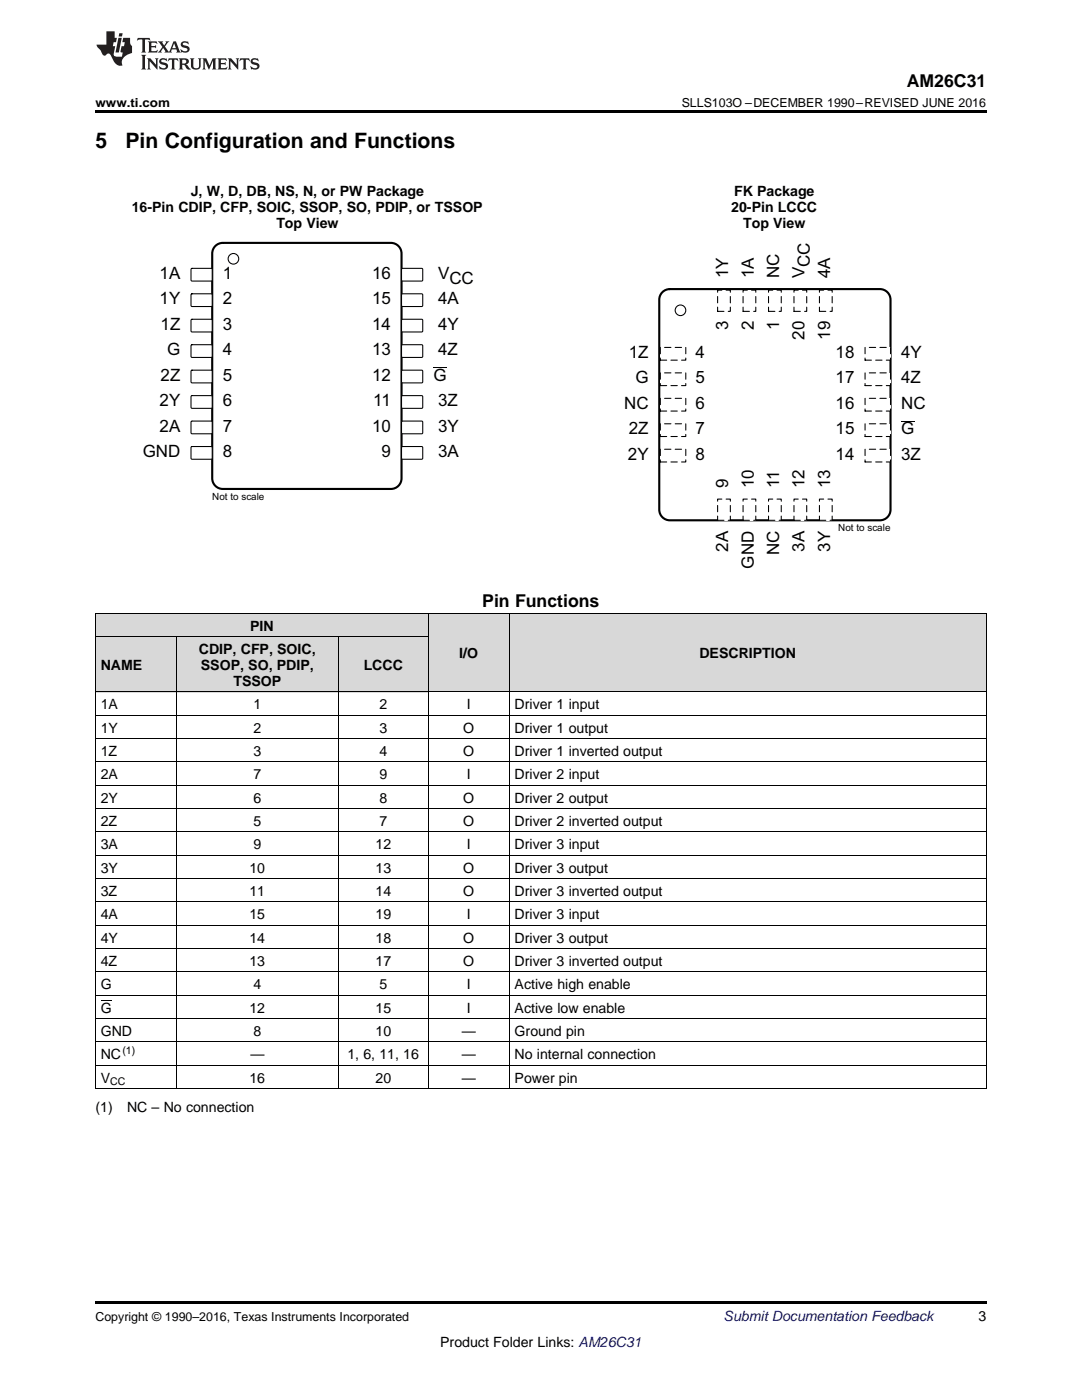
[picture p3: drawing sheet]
<svg xmlns="http://www.w3.org/2000/svg" width="216mm" height="279mm" viewBox="0 0 216 279" stroke-linecap="round" stroke-linejoin="round" font-family="sans-serif">
<g fill="#d8d8d8">
<path d="M85.5 122.5h16.1v15.6h-16.1z"/>
<path d="M101.6 122.5h95.2v15.6h-95.2z"/>
<path d="M19 127.1h16.2v11h-16.2z"/>
<path d="M35.2 127.1h32.3v11h-32.3z"/>
<path d="M67.5 127.1h18v11h-18z"/>
<path d="M19 122.5h16.2v4.6h-16.2z"/>
<path d="M35.2 122.5h32.3v4.6h-32.3z"/>
<path d="M67.5 122.5h18v4.6h-18z"/>
</g>
<path d="M19 217.3h.2zM67.4 217.3h.1zM85.4 217.3h.1zM101.5 217.3h.1zM196.7 217.3h.1zM19 259.7h177.8v.5h-177.8z" fill="#000"/>
<g fill="none" stroke="#000" stroke-width=".2">
<path d="M19 138.1h177.8M19 127.1h66.5M19 122.4h177.8M19.1 122.4v94.9M35.2 127.1v90.2M67.5 127.1v90.2M85.4 122.4v94.9M101.6 122.4v94.9M196.8 122.4v94.9M19 156.7h177.8M19 152.1h177.8M19 147.4h177.8"/>
<path d="M19 142.8h177.8M19 175.3h177.8M19 170.7h177.8M19 166h177.8M19 161.4h177.8M19 198.6h177.8M19 194h177.8M19 189.3h177.8M19 184.7h177.8M19 180h177.8M19 217.3h177.8M19 212.6h177.8"/>
<path d="M19 207.9h177.8M19 203.3h177.8"/>
</g>
<circle cx="135.8" cy="61.9" r="1.06" fill="none" stroke="#000" stroke-width=".21"/>
<path d="M132.2 58.3l.9-.5 .6-.1h41.9a2.12 2.12 0 0 1 2.1 2.1v41.9a2.12 2.12 0 0 1-2.1 2.1h-41.9a2.12 2.12 0 0 1-2.2-2.1v-41.9l.1-.6z" fill="none" stroke="#000" stroke-width=".42"/>
<path d="M131.8 69.3h5v2.6h-5z" fill-rule="evenodd" fill="#fff"/>
<path d="M131.8 69.3h5v2.6h-5z" fill="none" stroke="#000" stroke-width=".21" stroke-dasharray="1.3 .8"/>
<path d="M131.8 74.4h5v2.6h-5z" fill-rule="evenodd" fill="#fff"/>
<path d="M131.8 74.4h5v2.6h-5z" fill="none" stroke="#000" stroke-width=".21" stroke-dasharray="1.3 .8"/>
<path d="M131.8 79.5h5v2.5h-5z" fill-rule="evenodd" fill="#fff"/>
<path d="M131.8 79.5h5v2.5h-5z" fill="none" stroke="#000" stroke-width=".21" stroke-dasharray="1.3 .8"/>
<path d="M131.8 84.6h5v2.5h-5z" fill-rule="evenodd" fill="#fff"/>
<path d="M131.8 84.6h5v2.5h-5z" fill="none" stroke="#000" stroke-width=".21" stroke-dasharray="1.3 .8"/>
<path d="M131.8 89.7h5v2.5h-5z" fill-rule="evenodd" fill="#fff"/>
<path d="M131.8 89.7h5v2.5h-5z" fill="none" stroke="#000" stroke-width=".21" stroke-dasharray="1.3 .8"/>
<path d="M143.2 99.6h2.5v4.2h-2.5z" fill-rule="evenodd" fill="#fff"/>
<path d="M143.2 99.6h2.5v4.2h-2.5z" fill="none" stroke="#000" stroke-width=".21" stroke-dasharray="1.3 .8"/>
<path d="M148.3 99.6h2.5v4.2h-2.5z" fill-rule="evenodd" fill="#fff"/>
<path d="M148.3 99.6h2.5v4.2h-2.5z" fill="none" stroke="#000" stroke-width=".21" stroke-dasharray="1.3 .8"/>
<path d="M153.4 99.6h2.5v4.2h-2.5z" fill-rule="evenodd" fill="#fff"/>
<path d="M153.4 99.6h2.5v4.2h-2.5z" fill="none" stroke="#000" stroke-width=".21" stroke-dasharray="1.3 .8"/>
<path d="M158.4 99.6h2.6v4.2h-2.6z" fill-rule="evenodd" fill="#fff"/>
<path d="M158.4 99.6h2.6v4.2h-2.6z" fill="none" stroke="#000" stroke-width=".21" stroke-dasharray="1.3 .8"/>
<path d="M163.5 99.6h2.6v4.2h-2.6z" fill-rule="evenodd" fill="#fff"/>
<path d="M163.5 99.6h2.6v4.2h-2.6z" fill="none" stroke="#000" stroke-width=".21" stroke-dasharray="1.3 .8"/>
<path d="M172.6 89.7h5.1v2.5h-5.1z" fill-rule="evenodd" fill="#fff"/>
<path d="M172.6 89.7h5.1v2.5h-5.1z" fill="none" stroke="#000" stroke-width=".21" stroke-dasharray="1.3 .8"/>
<path d="M172.6 84.6h5.1v2.5h-5.1z" fill-rule="evenodd" fill="#fff"/>
<path d="M172.6 84.6h5.1v2.5h-5.1z" fill="none" stroke="#000" stroke-width=".21" stroke-dasharray="1.3 .8"/>
<path d="M179.8 84.1h2.6" fill="none" stroke="#000" stroke-width=".2"/>
<path d="M172.6 79.5h5.1v2.5h-5.1z" fill-rule="evenodd" fill="#fff"/>
<path d="M172.6 79.5h5.1v2.5h-5.1z" fill="none" stroke="#000" stroke-width=".21" stroke-dasharray="1.3 .8"/>
<path d="M172.6 74.4h5.1v2.6h-5.1z" fill-rule="evenodd" fill="#fff"/>
<path d="M172.6 74.4h5.1v2.6h-5.1z" fill="none" stroke="#000" stroke-width=".21" stroke-dasharray="1.3 .8"/>
<path d="M172.6 69.3h5.1v2.6h-5.1z" fill-rule="evenodd" fill="#fff"/>
<path d="M172.6 69.3h5.1v2.6h-5.1z" fill="none" stroke="#000" stroke-width=".21" stroke-dasharray="1.3 .8"/>
<path d="M163.5 57.9h2.6v4.2h-2.6z" fill-rule="evenodd" fill="#fff"/>
<path d="M163.5 57.9h2.6v4.2h-2.6z" fill="none" stroke="#000" stroke-width=".21" stroke-dasharray="1.3 .8"/>
<path d="M158.4 57.9h2.6v4.2h-2.6z" fill-rule="evenodd" fill="#fff"/>
<path d="M158.4 57.9h2.6v4.2h-2.6z" fill="none" stroke="#000" stroke-width=".21" stroke-dasharray="1.3 .8"/>
<path d="M153.4 57.9h2.5v4.2h-2.5z" fill-rule="evenodd" fill="#fff"/>
<path d="M153.4 57.9h2.5v4.2h-2.5z" fill="none" stroke="#000" stroke-width=".21" stroke-dasharray="1.3 .8"/>
<path d="M148.3 57.9h2.5v4.2h-2.5z" fill-rule="evenodd" fill="#fff"/>
<path d="M148.3 57.9h2.5v4.2h-2.5z" fill="none" stroke="#000" stroke-width=".21" stroke-dasharray="1.3 .8"/>
<path d="M143.2 57.9h2.5v4.2h-2.5z" fill-rule="evenodd" fill="#fff"/>
<path d="M143.2 57.9h2.5v4.2h-2.5z" fill="none" stroke="#000" stroke-width=".21" stroke-dasharray="1.3 .8"/>
<circle cx="46.6" cy="51.6" r="1.06" fill="none" stroke="#000" stroke-width=".21"/>
<path d="M43 49.1l.9-.5 .6-.1h33.5a2.12 2.12 0 0 1 2.1 2.1v44.9a2.12 2.12 0 0 1-2.1 2.1h-33.5a2.12 2.12 0 0 1-2.2-2.1v-44.9l.1-.6z" fill="none" stroke="#000" stroke-width=".42"/>
<path d="M38.2 53.6h4.1v2.4h-4.1z" fill-rule="evenodd" fill="#fff"/>
<path d="M38.2 53.6h4.1v2.4h-4.1z" fill="none" stroke="#000" stroke-width=".21"/>
<path d="M80.2 53.6h4.1v2.4h-4.1z" fill-rule="evenodd" fill="#fff"/>
<path d="M80.2 53.6h4.1v2.4h-4.1z" fill="none" stroke="#000" stroke-width=".21"/>
<path d="M38.2 58.7h4.1v2.4h-4.1z" fill-rule="evenodd" fill="#fff"/>
<path d="M38.2 58.7h4.1v2.4h-4.1z" fill="none" stroke="#000" stroke-width=".21"/>
<path d="M80.2 58.7h4.1v2.4h-4.1z" fill-rule="evenodd" fill="#fff"/>
<path d="M80.2 58.7h4.1v2.4h-4.1z" fill="none" stroke="#000" stroke-width=".21"/>
<path d="M38.2 63.8h4.1v2.4h-4.1z" fill-rule="evenodd" fill="#fff"/>
<path d="M38.2 63.8h4.1v2.4h-4.1z" fill="none" stroke="#000" stroke-width=".21"/>
<path d="M80.2 63.8h4.1v2.4h-4.1z" fill-rule="evenodd" fill="#fff"/>
<path d="M80.2 63.8h4.1v2.4h-4.1z" fill="none" stroke="#000" stroke-width=".21"/>
<path d="M38.2 68.9h4.1v2.4h-4.1z" fill-rule="evenodd" fill="#fff"/>
<path d="M38.2 68.9h4.1v2.4h-4.1z" fill="none" stroke="#000" stroke-width=".21"/>
<path d="M80.2 68.9h4.1v2.4h-4.1z" fill-rule="evenodd" fill="#fff"/>
<path d="M80.2 68.9h4.1v2.4h-4.1z" fill="none" stroke="#000" stroke-width=".21"/>
<path d="M38.2 73.9h4.1v2.5h-4.1z" fill-rule="evenodd" fill="#fff"/>
<path d="M38.2 73.9h4.1v2.5h-4.1z" fill="none" stroke="#000" stroke-width=".21"/>
<path d="M80.2 73.9h4.1v2.5h-4.1z" fill-rule="evenodd" fill="#fff"/>
<path d="M80.2 73.9h4.1v2.5h-4.1z" fill="none" stroke="#000" stroke-width=".21"/>
<path d="M86.5 73.4h2.6" fill="none" stroke="#000" stroke-width=".2"/>
<path d="M38.2 79h4.1v2.4h-4.1z" fill-rule="evenodd" fill="#fff"/>
<path d="M38.2 79h4.1v2.4h-4.1z" fill="none" stroke="#000" stroke-width=".21"/>
<path d="M80.2 79h4.1v2.4h-4.1z" fill-rule="evenodd" fill="#fff"/>
<path d="M80.2 79h4.1v2.4h-4.1z" fill="none" stroke="#000" stroke-width=".21"/>
<path d="M38.2 84.1h4.1v2.4h-4.1z" fill-rule="evenodd" fill="#fff"/>
<path d="M38.2 84.1h4.1v2.4h-4.1z" fill="none" stroke="#000" stroke-width=".21"/>
<path d="M80.2 84.1h4.1v2.4h-4.1z" fill-rule="evenodd" fill="#fff"/>
<path d="M80.2 84.1h4.1v2.4h-4.1z" fill="none" stroke="#000" stroke-width=".21"/>
<path d="M38.2 89.2h4.1v2.4h-4.1z" fill-rule="evenodd" fill="#fff"/>
<path d="M38.2 89.2h4.1v2.4h-4.1z" fill="none" stroke="#000" stroke-width=".21"/>
<path d="M80.2 89.2h4.1v2.4h-4.1z" fill-rule="evenodd" fill="#fff"/>
<path d="M80.2 89.2h4.1v2.4h-4.1z" fill="none" stroke="#000" stroke-width=".21"/>
<path d="M19 22h177.8v.5h-177.8z" fill="#000"/>
<g fill="#231f20">
<path d="M27.5 7.6l-.1 .5 .4-.2h.6v.1v2.1l-.2 .4h1l-.3-.4v-2.1l.1-.1h.5l.5 .2-.2-.5zM29.5 8.3l.2 .3v1.5l-.2 .4h1.8l.2-.6a1.04 1.04 0 0 1-1.3 .2v-.7h.6l.3 .2v-.6l-.3 .2h-.6v-.6l.8-.1 .4 .3-.2-.5zM31.5 8.3l.9 1.1-.9 1.1h.8l-.2-.2 .5-.7 .4 .7-.2 .2h1.5l-.1-.2 .1-.4h.9l.1 .4-.2 .2h1l-.3-.3-.7-1.9h-.5l-.9 2-.8-1 .9-1h-.8l.1 .3-.3 .5-.4-.6 .2-.2zM34.7 8.6l.4 1h-.7zM36.3 8.4a.63 .63 0 0 0-.2 .7 .63 .63 0 0 0 .6 .4l.6 .2 .1 .2a.75 .75 0 0 1-.7 .4 .75 .75 0 0 1-.6-.5l.1 .7 .1-.1a1.11 1.11 0 0 0 1.5-.6 1.13 1.13 0 0 0-1.2-.8l-.1-.4a1.04 1.04 0 0 1 1.2 .2l-.2-.5-.1 .1-.5-.2zM28.2 10.9l.2 .4v2.2l-.2 .4h1l-.3-.4v-2.2l.3-.4zM29.3 11.6l.3 .4v1.5l-.3 .4h.8l-.2-.4v-1.3l1.5 1.7v-1.9l.2-.4h-.7l.2 .4v.9l-1.1-1.3zM32 11.8a.62 .62 0 0 0-.2 .7 .62 .62 0 0 0 .6 .4l.6 .1 .1 .3a.76 .76 0 0 1-.7 .3 .76 .76 0 0 1-.6-.4l.1 .7 .1-.1a1.11 1.11 0 0 0 1.5-.6 1.13 1.13 0 0 0-1.2-.8l-.1-.4a1.04 1.04 0 0 1 1.2 .2l-.2-.6-.1 .1-.5-.1zM33.7 11.6l-.2 .6a.61 .61 0 0 1 .8-.3v1.6l-.2 .4h.9l-.2-.4v-1.6a.63 .63 0 0 1 .8 .3l-.2-.6zM35.6 11.6l.3 .4v1.5l-.3 .4h1l-.2-.2v-.8l.5 .2a.76 .76 0 0 0 1.2 .7l-1-1a.58 .58 0 0 0 .6-.5 .58 .58 0 0 0-.5-.6zM36.4 11.9h.1a.45 .45 0 0 1 .5 .1 .45 .45 0 0 1 .1 .5l-.7 .2zM37.9 11.6l.2 .2a2.17 2.17 0 0 0 .3 1.9 .99 .99 0 0 0 1.6-.6v-1.1l.2-.4h-.7l.2 .2a1.92 1.92 0 0 1-.2 1.8 .6 .6 0 0 1-.9-.5v-1.1l.2-.4zM40.4 11.6l.2 .4v1.5l-.2 .4h.7l-.2-.4v-1.4l.8 1.8 .8-1.8v1.4l-.2 .4h.9l-.2-.4v-1.5l.2-.4h-.8l-.6 1.5-.6-1.5zM43.4 11.6l.2 .4v1.5l-.2 .4h1.8l.2-.6a1.04 1.04 0 0 1-1.3 .1v-.6h.5l.4 .2v-.6l-.4 .2h-.5v-.7h.8l.3 .3-.1-.6zM45.5 11.6l.2 .4v1.5l-.2 .4h.7l-.2-.4v-1.3l1.5 1.7v-1.9l.2-.4h-.7l.2 .4v.9l-1.1-1.3zM47.9 11.6l-.1 .6a.61 .61 0 0 1 .8-.3v1.6l-.3 .4h1l-.3-.4 .1-1.6a.63 .63 0 0 1 .7 .3l-.1-.6zM50.2 11.8a.62 .62 0 0 0-.2 .7 .62 .62 0 0 0 .6 .4l.6 .1 .2 .3a.76 .76 0 0 1-.8 .3 .76 .76 0 0 1-.6-.4l.1 .7 .2-.1a1.11 1.11 0 0 0 1.5-.6 1.13 1.13 0 0 0-1.3-.8l-.1-.4a1.04 1.04 0 0 1 1.2 .2l-.1-.6-.2 .1-.5-.1z"/>
<path d="M21.2 6.3v2.6h-1.9l.1 .4 .7 .9a.91 .91 0 0 0 1 .8 .56 .56 0 0 1 .5-.3 .56 .56 0 0 1 .5 .3l.4 .8a1.53 1.53 0 0 0 1.9 1.2 1.54 1.54 0 0 1 1-2.1l.9-.3v-1.4a1.52 1.52 0 0 1-.3-1.6h-1.4l-.2 .8h.5l-.2 .8h-.4l-.2 1v.2l.4 .1-.2 .8a1.93 1.93 0 0 1-1.6-.3l.3-1.8h-.5l.2-.8h.4l.2-.8h-.4v-1.3zM23.6 7.6l-.6 2.9h.7l.6-2.9zM23.8 6.6l-.1 .7h.6l.2-.7z"/>
</g>
<path d="M20.1 199.6h2.2" fill="none" stroke="#000" stroke-width=".2"/>
<g font-size="4.2">
<text x="19" y="29.6">5</text>
<text x="25" y="29.6">Pin Configuration and Functions</text>
</g>
<g font-size="3.5">
<text x="180.9" y="17.3">AM26C31</text>
<text x="96.2" y="121.2">Pin Functions</text>
</g>
<g font-size="3.4">
<text x="161.6" y="53.3" transform="rotate(-90 161.6 53.3)">CC</text>
<text x="31.9" y="55.7">1A</text>
<text x="44.5" y="55.7">1</text>
<text x="74.2" y="55.7">16</text>
<text x="87.4" y="55.7">V</text>
<text x="89.7" y="56.7">CC</text>
<text x="145.3" y="55.6" transform="rotate(-90 145.3 55.6)">1Y</text>
<text x="150.4" y="55.6" transform="rotate(-90 150.4 55.6)">1A</text>
<text x="155.5" y="55.6" transform="rotate(-90 155.5 55.6)">NC</text>
<text x="160.5" y="55.6" transform="rotate(-90 160.5 55.6)">V</text>
<text x="165.6" y="55.6" transform="rotate(-90 165.6 55.6)">4A</text>
<text x="31.9" y="60.8">1Y</text>
<text x="32" y="65.8">1Z</text>
<text x="44.5" y="60.8">2</text>
<text x="44.5" y="65.8">3</text>
<text x="74.2" y="60.8">15</text>
<text x="74.2" y="65.8">14</text>
<text x="87.4" y="60.8">4A</text>
<text x="87.4" y="65.8">4Y</text>
<text x="145.3" y="65.9" transform="rotate(-90 145.3 65.9)">3</text>
<text x="150.4" y="65.9" transform="rotate(-90 150.4 65.9)">2</text>
<text x="155.5" y="65.9" transform="rotate(-90 155.5 65.9)">1</text>
<text x="33.4" y="70.9">G</text>
<text x="44.5" y="70.9">4</text>
<text x="74.2" y="70.9">13</text>
<text x="87.4" y="70.9">4Z</text>
<text x="125.5" y="71.5">1Z</text>
<text x="138.7" y="71.5">4</text>
<text x="160.5" y="67.8" transform="rotate(-90 160.5 67.8)">20</text>
<text x="165.6" y="67.8" transform="rotate(-90 165.6 67.8)">19</text>
<text x="166.7" y="71.5">18</text>
<text x="179.8" y="71.5">4Y</text>
<text x="32" y="76">2Z</text>
<text x="44.5" y="76">5</text>
<text x="74.2" y="76">12</text>
<text x="86.5" y="76">G</text>
<text x="126.8" y="76.5">G</text>
<text x="138.7" y="76.5">5</text>
<text x="166.7" y="76.5">17</text>
<text x="179.8" y="76.5">4Z</text>
<text x="31.9" y="81.1">2Y</text>
<text x="44.5" y="81.1">6</text>
<text x="74.5" y="81.1">11</text>
<text x="87.4" y="81.1">3Z</text>
<text x="124.5" y="81.6">NC</text>
<text x="138.7" y="81.6">6</text>
<text x="166.7" y="81.6">16</text>
<text x="179.8" y="81.6">NC</text>
<text x="31.9" y="86.2">2A</text>
<text x="44.5" y="86.2">7</text>
<text x="74.2" y="86.2">10</text>
<text x="87.4" y="86.2">3Y</text>
<text x="125.5" y="86.7">2Z</text>
<text x="138.7" y="86.7">7</text>
<text x="166.7" y="86.7">15</text>
<text x="179.8" y="86.7">G</text>
<text x="28.5" y="91.2">GND</text>
<text x="44.5" y="91.2">8</text>
<text x="76.1" y="91.2">9</text>
<text x="87.4" y="91.2">3A</text>
<text x="125.3" y="91.8">2Y</text>
<text x="138.7" y="91.8">8</text>
<text x="166.7" y="91.8">14</text>
<text x="179.8" y="91.8">3Z</text>
<text x="145.3" y="97.5" transform="rotate(-90 145.3 97.5)">9</text>
<text x="150.4" y="97.5" transform="rotate(-90 150.4 97.5)">10</text>
<text x="155.5" y="97.5" transform="rotate(-90 155.5 97.5)">11</text>
<text x="160.5" y="97.5" transform="rotate(-90 160.5 97.5)">12</text>
<text x="165.6" y="97.5" transform="rotate(-90 165.6 97.5)">13</text>
<text x="145.3" y="110.1" transform="rotate(-90 145.3 110.1)">2A</text>
<text x="150.4" y="113.5" transform="rotate(-90 150.4 113.5)">GND</text>
<text x="155.5" y="110.8" transform="rotate(-90 155.5 110.8)">NC</text>
<text x="160.5" y="110.1" transform="rotate(-90 160.5 110.1)">3A</text>
<text x="165.6" y="110.1" transform="rotate(-90 165.6 110.1)">3Y</text>
</g>
<g font-size="2.8">
<text x="38.1" y="39.1">J, W, D, DB, NS, N, or PW Package</text>
<text x="146.5" y="39.1">FK Package</text>
<text x="26.3" y="42.3">16-Pin CDIP, CFP, SOIC, SSOP, SO, PDIP, or TSSOP</text>
<text x="55.1" y="45.4">Top View</text>
<text x="145.9" y="42.3">20-Pin LCCC</text>
<text x="148.3" y="45.5">Top View</text>
<text x="49.9" y="125.9">PIN</text>
<text x="39.7" y="130.5">CDIP, CFP, SOIC,</text>
<text x="91.7" y="131.4">I/O</text>
<text x="139.6" y="131.4">DESCRIPTION</text>
<text x="20.1" y="133.7">NAME</text>
<text x="40.1" y="133.7">SSOP, SO, PDIP,</text>
<text x="46.6" y="136.9">TSSOP</text>
<text x="72.6" y="133.7">LCCC</text>
<text x="20.1" y="141.5">1A</text>
<text x="50.6" y="141.5">1</text>
<text x="75.7" y="141.5">2</text>
<text x="93.1" y="141.5">I</text>
<text x="102.7" y="141.5">Driver 1 input</text>
<text x="20.1" y="146.2">1Y</text>
<text x="50.6" y="146.2">2</text>
<text x="75.7" y="146.2">3</text>
<text x="92.4" y="146.2">O</text>
<text x="102.7" y="146.2">Driver 1 output</text>
<text x="20.1" y="150.8">1Z</text>
<text x="20.1" y="155.5">2A</text>
<text x="50.6" y="150.8">3</text>
<text x="50.6" y="155.5">7</text>
<text x="75.7" y="150.8">4</text>
<text x="75.7" y="155.5">9</text>
<text x="92.4" y="150.8">O</text>
<text x="93.1" y="155.5">I</text>
<text x="102.7" y="150.8">Driver 1 inverted output</text>
<text x="102.7" y="155.5">Driver 2 input</text>
<text x="20.1" y="160.2">2Y</text>
<text x="50.6" y="160.2">6</text>
<text x="75.7" y="160.2">8</text>
<text x="92.4" y="160.2">O</text>
<text x="102.7" y="160.2">Driver 2 output</text>
<text x="20.1" y="164.8">2Z</text>
<text x="50.6" y="164.8">5</text>
<text x="75.7" y="164.8">7</text>
<text x="92.4" y="164.8">O</text>
<text x="102.7" y="164.8">Driver 2 inverted output</text>
<text x="20.1" y="169.5">3A</text>
<text x="50.6" y="169.5">9</text>
<text x="74.9" y="169.5">12</text>
<text x="93.1" y="169.5">I</text>
<text x="102.7" y="169.5">Driver 3 input</text>
<text x="20.1" y="174.1">3Y</text>
<text x="20.1" y="178.8">3Z</text>
<text x="49.8" y="174.1">10</text>
<text x="49.8" y="178.8">11</text>
<text x="74.9" y="174.1">13</text>
<text x="74.9" y="178.8">14</text>
<text x="92.4" y="174.1">O</text>
<text x="92.4" y="178.8">O</text>
<text x="102.7" y="174.1">Driver 3 output</text>
<text x="102.7" y="178.8">Driver 3 inverted output</text>
<text x="20.1" y="183.4">4A</text>
<text x="49.8" y="183.4">15</text>
<text x="74.9" y="183.4">19</text>
<text x="93.1" y="183.4">I</text>
<text x="102.7" y="183.4">Driver 3 input</text>
<text x="20.1" y="188.1">4Y</text>
<text x="49.8" y="188.1">14</text>
<text x="74.9" y="188.1">18</text>
<text x="92.4" y="188.1">O</text>
<text x="102.7" y="188.1">Driver 3 output</text>
<text x="20.1" y="192.8">4Z</text>
<text x="20.1" y="197.4">G</text>
<text x="49.8" y="192.8">13</text>
<text x="50.6" y="197.4">4</text>
<text x="74.9" y="192.8">17</text>
<text x="75.7" y="197.4">5</text>
<text x="92.4" y="192.8">O</text>
<text x="93.1" y="197.4">I</text>
<text x="102.7" y="192.8">Driver 3 inverted output</text>
<text x="102.7" y="197.4">Active high enable</text>
<text x="20.1" y="202.1">G</text>
<text x="49.8" y="202.1">12</text>
<text x="74.9" y="202.1">15</text>
<text x="93.1" y="202.1">I</text>
<text x="102.7" y="202.1">Active low enable</text>
<text x="20.1" y="206.7">GND</text>
<text x="50.6" y="206.7">8</text>
<text x="74.9" y="206.7">10</text>
<text x="92.1" y="206.7">—</text>
<text x="102.7" y="206.7">Ground pin</text>
<text x="20.1" y="211.4">NC</text>
<text x="50" y="211.4">—</text>
<text x="69.3" y="211.4">1, 6, 11, 16</text>
<text x="92.1" y="211.4">—</text>
<text x="102.7" y="211.4">No internal connection</text>
<text x="19" y="221.9">(1)</text>
<text x="20.1" y="216">V</text>
<text x="25.4" y="221.9">NC – No connection</text>
<text x="49.8" y="216">16</text>
<text x="74.9" y="216">20</text>
<text x="92.1" y="216">—</text>
<text x="102.7" y="216">Power pin</text>
<text x="195.3" y="263.6">3</text>
<text x="87.8" y="268.9">Product Folder Links: AM26C31</text>
</g>
<text font-size="2.8" fill="#0000c8" x="144.4" y="263.6">Submit Documentation Feedback</text>
<g font-size="2.5">
<text x="19" y="21.4">www.ti.com</text>
<text x="136" y="21.4">SLLS103O –DECEMBER 1990–REVISED JUNE 2016</text>
<text x="19" y="263.6">Copyright © 1990–2016, Texas Instruments Incorporated</text>
</g>
<g font-size="2.1">
<text x="24.4" y="210.3">(1)</text>
<text x="22" y="216.6">CC</text>
</g>
<g font-size="2">
<text x="42.3" y="99.7">Not to scale</text>
<text x="167.3" y="106">Not to scale</text>
</g>
</svg>
